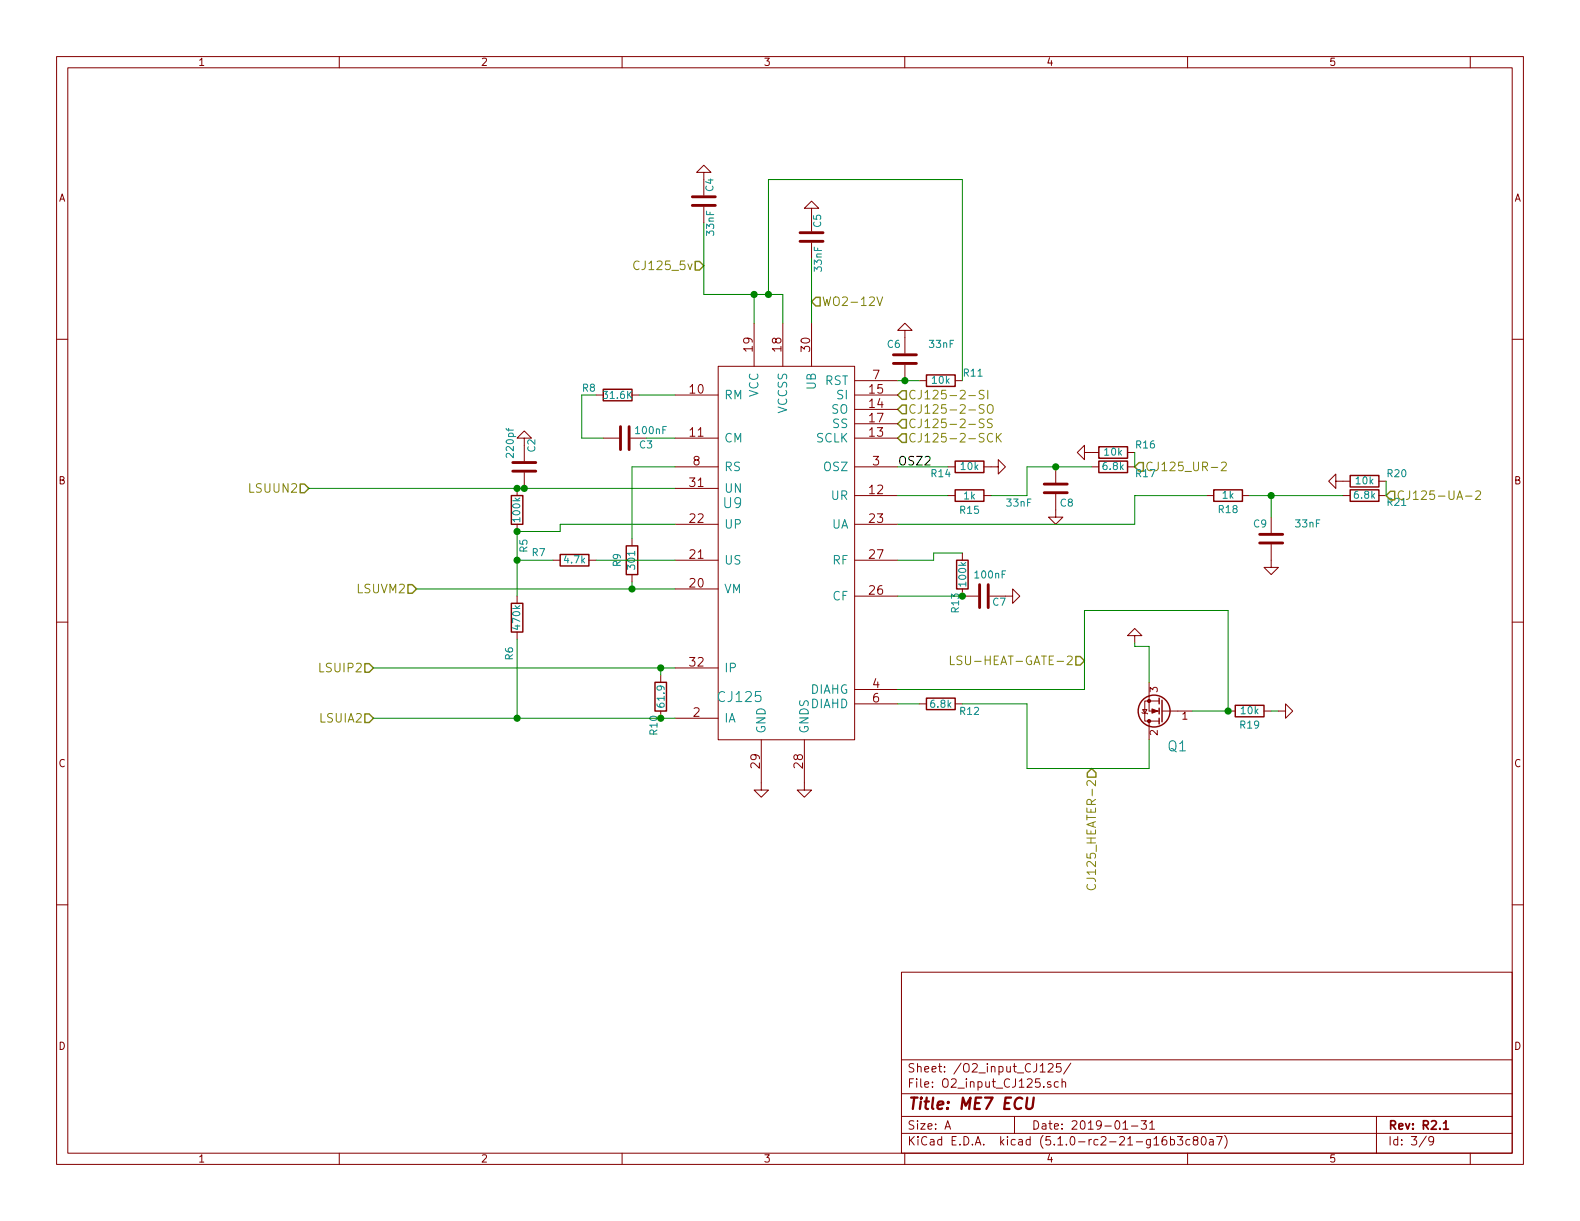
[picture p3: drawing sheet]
<svg xmlns="http://www.w3.org/2000/svg" width="279mm" height="216mm" viewBox="0 0 279 216" stroke-linecap="round" stroke-linejoin="round" font-family="sans-serif">
<g fill="none" stroke="#840000" stroke-width=".18">
<path d="M10 10h259.4v195.9h-259.4zM12 12h255.4v191.9h-255.4zM60 10v2M110 10v2M160 10v2M210 10v2M260 10v2M124.5 30.5h1.2l-1.2-1.3-1.3 1.3h1.3v4M124.5 36.6v2.8M143.5 36.8h1.3l-1.3-1.2-1.3 1.2h1.3v4.1M10 60h2M133.3 57.2v7.6"/>
<path d="M138.4 57.2v7.6M143.5 42.9v2.8M143.5 57.2v7.6M160 58.4h1.3l-1.3-1.2-1.3 1.2h1.3v4.1M267.4 60h2M92.7 77.5h1.3l-1.3-1.3-1.3 1.3h1.3v4M105.4 69.9h1.3M106.7 77.5h2.8M111.5 77.5h2.8M111.8 69.9h1.2M119.4 77.5h7.6M119.4 69.9h7.6"/>
<path d="M127 64.8h24.1v66h-24.1zM151.1 77.5h7.6M151.1 69.9h7.6M151.1 72.4h7.6M151.1 74.9h7.6M151.1 67.3h7.6M160 64.5v2.8M162.6 67.3h1.2M168.9 67.3h1.3M91.4 86.4v1.2M91.4 92.7v1.3M92.7 83.6v2.8"/>
<path d="M97.8 99.1h1.3M104.1 99.1h1.3M111.8 95.3v1.2M119.4 82.6h7.6M119.4 99.1h7.6M119.4 92.7h7.6M119.4 86.4h7.6M151.1 87.6h7.6M151.1 82.6h7.6M151.1 99.1h7.6M151.1 92.7h7.6M167.6 87.6h1.3"/>
<path d="M167.6 82.6h1.3M170.2 97.8v1.3M174 82.6h2.5v-1.3l1.3 1.3-1.3 1.2v-1.2M174 87.6h1.3M186.7 87.4v4h1.3l-1.3 1.3-1.3-1.3h1.3M186.7 82.6v2.7M191.8 80v1.3l-1.3-1.3 1.3-1.3v1.3h2.5M193 82.6h1.3M199.4 82.6h1.3M199.4 80h1.3M213.4 87.6h1.2M219.7 87.6h1.3"/>
<path d="M224.8 96.3v4h1.3l-1.3 1.3-1.3-1.3h1.3M224.8 91.4v2.8M236.2 85.1v1.3l-1.3-1.3 1.3-1.3v1.3h2.6M237.5 87.6h1.3M243.8 87.6h1.3M243.8 85.1h1.3M10 110h2M91.4 105.4v1.3M91.4 111.8v1.2M111.8 101.6v1.3M116.8 119.4v1.3M119.4 104.1h7.6"/>
<path d="M119.4 118.1h7.6M151.1 105.4h7.6M170.2 104.1v1.3h2.8M175 105.4h4.1v-1.3l1.2 1.3-1.2 1.3v-1.3M200.7 112.4h1.2l-1.2-1.3-1.3 1.3h1.3v1.3M267.4 110h2M116.8 125.7v1.3M119.4 127h7.6M134.6 130.8v8.9h1.3l-1.3 1.3-1.3-1.3h1.3M142.2 130.8v8.9h1.3l-1.3 1.3-1.2-1.3h1.2M151.1 124.5h7.6M151.1 121.9h7.6"/>
<path d="M162.6 124.5h1.2M168.9 124.5h1.3M201.9 126l.2 .1h.7l.1 .1M202.1 125.5h.7l-.4 .6zM203.2 120.7v5h1.8M203.2 127.5h1.8M203.2 127.5v3.3M205 124h-2.6v3.5h.8M205.5 125.7h5.3M217.2 125.7h1.2M223.5 125.7h1.3M226.1 125.7h1.2v-1.2l1.3 1.2-1.3 1.3v-1.3"/>
<path d="M10 160h2M267.4 160h2M159.4 171.9h108v32h-108zM159.4 197.4h108M159.4 193.4h108M159.4 187.4h108M167.1 199.7l.5-1.5 .5 1.5M167.2 199.2h.8M179.4 197.4v3M183.9 189.6h.9M185.4 188.2l.2-.1h.4l.2 .4-.9 1.1h.9M185.8 191.3a.37 .37 0 0 0-.6 .2l.1 .2 .5 .1 .1 .2-.3 .3-.4-.1"/>
<path d="M187.1 191.3h-.4l-.3 .2 .1 .6 .2 .2 .4-.1M187.6 188.1h-.7l-.1 .7 .2-.2 .5 .1 .2 .2-.1 .5-.2 .2-.6-.2M187.8 191.4l.1-.1a.37 .37 0 0 1 .5 .2v.8M187.8 190.8v1.5M189.4 188l-1.3 1.9M198.6 198.6l.4-.4v1.5M198.6 199.7h.8M200.1 199.1h1.1M201.8 198.2h.9l-.5 .6 .5 .1v.6l-.3 .2-.6-.2M203.3 198.6l.4-.4v1.5M203.3 199.7h.9M243.4 197.4v6.5"/>
<path d="M60 203.9v2M110 203.9v2M159.4 200.4h108M160 203.9v2M204.1 202.5h.8M206.2 201a.62 .62 0 0 0-.7 .6l.1 .7 .2 .2 .5-.2v-.5l-.1-.2-.4-.1-.3 .3M207 201.5h.4l.3 .3-.1 .5-.2 .2-.4-.1M207 201v1.5M208.2 201h.9l-.5 .5 .5 .2v.6l-.3 .2-.6-.2M210 203.9v2M210.4 201.5h-.4l-.3 .3 .1 .5 .2 .2 .4-.1M211.3 201.6l-.3-.1v-.4a.48 .48 0 0 1 .8 0l-.1 .4-.7 .3v.4l.3 .3h.3l.2-.3v-.4l-.2-.2"/>
<path d="M212.5 201.1l.3-.1a.8 .8 0 0 1 .5 .7 .8 .8 0 0 1-.5 .8l-.3-.2-.1-.4zM213.9 201.5h.6l.1 1M214.6 201.8l-.6 .1a.29 .29 0 0 0-.2 .3 .29 .29 0 0 0 .2 .3l.6-.1M215.1 201h1l-.6 1.5M216.6 200.8a1.71 1.71 0 0 1 0 2.2M252.2 200.9l-1.2 1.9M253.5 201.6l-.3 .3-.4-.1-.1-.2v-.4l.1-.2h.4l.2 .1a1.19 1.19 0 0 1-.2 1.3l-.4 .1M260 203.9v2"/>
</g>
<path d="M255.3 198.6l.4-.4v1.5M255.3 199.7h.8" fill="none" stroke="#840000" stroke-width=".3"/>
<path d="M181.7 194.1l-.2 1.6 .1 .3a.66 .66 0 0 0 1-.3l.2-1.6" fill="none" stroke="#840000" stroke-width=".41"/>
<g fill="none" stroke="#848400" stroke-width=".18">
<path d="M113 46.3a.62 .62 0 0 0-.7 0 .62 .62 0 0 0-.2 .7 .57 .57 0 0 0 .3 .6 .57 .57 0 0 0 .6-.1M155.1 52.5l.5 1.5 .5-1.5M171.3 70h1.2M174 71.6h-.6l-.2 .1v.4l.7 .3 .1 .4-.3 .3-.5-.1M174 74.2l-.6-.1-.2 .1v.5l.7 .3 .1 .3-.3 .3-.5-.1M174 69.1l-.6-.1-.2 .1v.5l.7 .3 .1 .3-.3 .3h-.5M174.7 71.8l.3-.2a.53 .53 0 0 1 .6 .5v.5a.51 .51 0 0 1-.8 .4 1.14 1.14 0 0 1-.1-1.2zM174.7 69v1.5M175.5 74.2l-.6-.1-.2 .1v.5l.6 .3 .2 .3-.3 .3-.6-.1M175.5 76.8a.62 .62 0 0 0-.7 0 .62 .62 0 0 0-.2 .7 .56 .56 0 0 0 .3 .6 .56 .56 0 0 0 .6-.1M176.2 76.6v1.6M176.4 77.3l.7 .9"/>
<path d="M177.1 76.6l-.9 .9M216 81.8l.6-.1 .2 .1 .1 .3-1 1.1h1M259.2 87.7h1.1M261 86.9l.5-.1 .2 .1 .1 .3-.9 1.1h.9M168.1 116v1.5h.7M170.1 116.1a.68 .68 0 0 0-.8 0v.5l.7 .3v.5a.62 .62 0 0 1-.8 0M192.3 156.4a.62 .62 0 0 0 0 .7 .62 .62 0 0 0 .8 .2 .56 .56 0 0 0 .6-.3 .56 .56 0 0 0-.1-.6"/>
</g>
<g fill="none" stroke="#848400" stroke-width=".25">
<path d="M122.9 46.2h.8l.8 .8-.8 .8h-.8zM144.3 52.6h.7v1.5h-.7l-.8-.8zM159.5 76.7h.8v1.5h-.8l-.8-.7zM159.5 71.6h.8v1.6h-.8l-.8-.8zM159.5 74.2h.8v1.5h-.8l-.8-.8zM159.5 69.1h.8v1.5h-.8l-.8-.7zM53.1 85.6h.7l.8 .8-.8 .7h-.7zM201.4 81.8h.8v1.5h-.8l-.7-.7zM245.9 86.9h.7v1.5h-.7l-.8-.8zM64.5 117.3h.8l.7 .8-.7 .8h-.8zM72.1 103.4h.8l.8 .7-.8 .8h-.8zM190.2 116.1h.8l.8 .7-.8 .8h-.8z"/>
<path d="M64.5 126.2h.8l.7 .8-.7 .8h-.8zM193 135.9l.8 .8v.7h-1.5v-.7z"/>
</g>
<g fill="none" stroke="#840000" stroke-width=".51">
<path d="M122.4 36.3h4.1M122.4 34.8h4.1M141.5 42.7h4M141.5 41.1h4M109.7 75.4v4.1M111.3 75.4v4.1M158 62.7h4.1M158 64.3h4.1M90.7 81.8h4M90.7 83.3h4M184.7 87.1h4M184.7 85.6h4"/>
<path d="M222.8 94.5h4M222.8 96h4M173.2 103.4v4M174.8 103.4v4"/>
</g>
<g fill="none" stroke="#840000" stroke-width=".25">
<path d="M106.7 68.8h5.1v2.1h-5.1zM163.8 66.3h5.1v2h-5.1zM194.3 79h5.1v2h-5.1zM90.4 87.6h2.1v5.1h-2.1zM99.1 98h5v2.1h-5zM110.7 96.5h2.1v5.1h-2.1zM168.9 86.6h5.1v2h-5.1zM168.9 81.5h5.1v2.1h-5.1zM169.2 99.1h2v5h-2zM194.3 81.5h5.1v2.1h-5.1zM214.6 86.6h5.1v2h-5.1zM238.8 86.6h5v2h-5z"/>
<path d="M238.8 84.1h5v2h-5zM90.4 106.7h2.1v5.1h-2.1zM115.8 120.7h2.1v5h-2.1zM163.8 123.4h5.1v2.1h-5.1zM205 123.4v1.1M205 125.2v1M205 127v1M205.5 123.8v3.8M218.4 124.7h5.1v2h-5.1z"/>
<circle cx="204.1" cy="125.7" r="2.82"/>
</g>
<g fill="none" stroke="#008400" stroke-width=".18">
<path d="M124.5 39.4v12.7h13.9v5.1M133.3 52.1v5.1M135.9 52.1v-20.3h34.3v35.5M143.5 45.7v11.5M102.9 69.9v7.6h3.8M113 69.9h6.4M114.3 77.5h5.1M158.7 67.3h3.9M54.6 86.4h64.8M91.4 99.1h6.4M105.4 99.1h14M119.4 82.6h-7.6v12.7"/>
<path d="M119.4 92.7h-20.3v1.3h-7.7v11.4M158.7 82.6h8.9M158.7 87.6h8.9M170.2 97.8h-5.1v1.3h-6.4M193 82.6h-11.4v5h-6.3M200.7 80v2.6M213.4 87.6h-12.7v5.1h-42M221 87.6h16.5M224.8 87.6v3.8M245.1 85.1v2.5M66 118.1h53.4M73.7 104.1h45.7"/>
<path d="M91.4 113v14M111.8 102.9v1.2M116.8 118.1v1.3M158.7 105.4h11.5M200.7 113.7v.6h2.5v6.4M66 127h53.4M158.7 121.9h33.1v-13.9h25.4v17.7h-6.4M158.7 124.5h3.9M170.2 124.5h11.4v11.4h21.6v-5.1M224.8 125.7h1.3"/>
</g>
<g fill="#840000" stroke="#840000" stroke-width=".18">
<path d="M203.7 125.3l1 .4-1 .4z"/>
<circle cx="203.2" cy="124" r=".28"/>
<circle cx="203.2" cy="127.5" r=".28"/>
</g>
<g fill="#008400" stroke="#008400" stroke-width=".25">
<circle cx="224.8" cy="87.6" r=".51"/>
<circle cx="133.4" cy="52.1" r=".51"/>
<circle cx="91.4" cy="94" r=".51"/>
<circle cx="91.4" cy="99.1" r=".51"/>
<circle cx="116.8" cy="127" r=".51"/>
<circle cx="186.7" cy="82.6" r=".51"/>
<circle cx="170.2" cy="105.4" r=".51"/>
<circle cx="111.8" cy="104.1" r=".51"/>
<circle cx="91.4" cy="127" r=".51"/>
<circle cx="116.8" cy="118.1" r=".51"/>
<circle cx="217.2" cy="125.7" r=".51"/>
<circle cx="135.9" cy="52.1" r=".51"/>
<circle cx="160" cy="67.3" r=".51"/>
<circle cx="91.4" cy="86.4" r=".51"/>
<circle cx="92.7" cy="86.4" r=".51"/>
</g>
<text font-size="2.8" fill="#840000" x="160.4" y="196.2">Title: ME7 ECU</text>
<g font-size="2.5" fill="#008484">
<text x="128" y="89.9">U9</text>
<text x="127.2" y="124.2">CJ125</text>
<text x="206.6" y="132.9">Q1</text>
</g>
<g font-size="2.1" fill="#848400">
<text x="112.9" y="47.8">CJ125_5v</text>
<text x="145.3" y="54.1">WO2-12V</text>
<text x="160.5" y="70.6">CJ125-2-SI</text>
<text x="160.5" y="73.2">CJ125-2-SO</text>
<text x="160.5" y="75.7">CJ125-2-SS</text>
<text x="160.5" y="78.2">CJ125-2-SCK</text>
<text x="202.4" y="83.3">CJ125_UR-2</text>
<text x="44.3" y="87.1">LSUUN2</text>
<text x="246.9" y="88.4">CJ125-UA-2</text>
<text x="63.3" y="104.9">LSUVM2</text>
<text x="56.8" y="118.9">LSUIP2</text>
<text x="170.8" y="117.6">LSU-HEAT-GATE-2</text>
<text x="56.7" y="127.8">LSUIA2</text>
<text x="193.8" y="155.7" transform="rotate(-90 193.8 155.7)">CJ125_HEATER-2</text>
</g>
<g font-size="2.1" fill="#840000">
<text x="133.1" y="62.1" transform="rotate(-90 133.1 62.1)">19</text>
<text x="138.2" y="62.1" transform="rotate(-90 138.2 62.1)">18</text>
<text x="143.3" y="62.1" transform="rotate(-90 143.3 62.1)">30</text>
<text x="122" y="69.6">10</text>
<text x="153.8" y="69.6">15</text>
<text x="154.4" y="67.1">7</text>
<text x="122" y="77.2">11</text>
<text x="153.8" y="77.2">13</text>
<text x="153.8" y="72.1">14</text>
<text x="153.8" y="74.7">17</text>
<text x="122.6" y="82.3">8</text>
<text x="154.4" y="82.3">3</text>
<text x="122" y="86.1">31</text>
<text x="153.8" y="87.4">12</text>
<text x="122" y="92.5">22</text>
<text x="153.8" y="92.5">23</text>
<text x="122" y="98.8">21</text>
<text x="153.8" y="98.8">27</text>
<text x="122" y="103.9">20</text>
<text x="153.8" y="105.2">26</text>
<text x="122" y="117.9">32</text>
<text x="154.4" y="121.7">4</text>
<text x="154.4" y="124.2">6</text>
<text x="122.6" y="126.7">2</text>
<text x="134.4" y="135.8" transform="rotate(-90 134.4 135.8)">29</text>
<text x="142" y="135.8" transform="rotate(-90 142 135.8)">28</text>
<text x="160.4" y="189.6">Sheet: /O2_input_CJ125/</text>
<text x="160.4" y="192.3">File: O2_input_CJ125.sch</text>
<text x="160.4" y="202.5">KiCad E.D.A. kicad (5.1.0-rc2-21-g16b3c80a7)</text>
<text x="160.4" y="199.7">Size: A</text>
<text x="182.4" y="199.7">Date: 2019-01-31</text>
<text x="245.4" y="199.7">Rev: R2.1</text>
<text x="245.4" y="202.5">Id: 3/9</text>
</g>
<g font-size="2.1" fill="#008484">
<text x="128" y="70.6">RM</text>
<text x="134.1" y="70.3" transform="rotate(-90 134.1 70.3)">VCC</text>
<text x="144.3" y="68.9" transform="rotate(-90 144.3 68.9)">UB</text>
<text x="145.9" y="68.1">RST</text>
<text x="148.1" y="70.6">SI</text>
<text x="139.2" y="73.1" transform="rotate(-90 139.2 73.1)">VCCSS</text>
<text x="147" y="73.2">SO</text>
<text x="147.3" y="75.7">SS</text>
<text x="128" y="78.2">CM</text>
<text x="128" y="83.3">RS</text>
<text x="144.3" y="78.2">SCLK</text>
<text x="145.7" y="83.3">OSZ</text>
<text x="128" y="87.1">UN</text>
<text x="147" y="88.4">UR</text>
<text x="128" y="93.5">UP</text>
<text x="147" y="93.5">UA</text>
<text x="128" y="99.8">US</text>
<text x="147.3" y="99.8">RF</text>
<text x="128" y="104.9">VM</text>
<text x="147.3" y="106.2">CF</text>
<text x="128" y="118.9">IP</text>
<text x="143.3" y="122.7">DIAHG</text>
<text x="143.4" y="125.2">DIAHD</text>
<text x="128" y="127.8">IA</text>
<text x="135.4" y="129.8" transform="rotate(-90 135.4 129.8)">GND</text>
<text x="143" y="129.8" transform="rotate(-90 143 129.8)">GNDS</text>
</g>
<text font-size="2.1" x="158.7" y="82.3">OSZ2</text>
<g font-size="1.8" fill="#840000">
<text x="35" y="11.6">1</text>
<text x="85" y="11.6">2</text>
<text x="135" y="11.6">3</text>
<text x="185" y="11.6">4</text>
<text x="235" y="11.6">5</text>
<text x="10.4" y="35.6">A</text>
<text x="267.8" y="35.6">A</text>
<text x="10.4" y="85.6">B</text>
<text x="267.8" y="85.6">B</text>
<text x="204.7" y="122.4" transform="rotate(-90 204.7 122.4)">3</text>
<text x="204.7" y="130" transform="rotate(-90 204.7 130)">2</text>
<text x="209.1" y="127.3">1</text>
<text x="10.4" y="135.6">C</text>
<text x="267.8" y="135.6">C</text>
<text x="10.4" y="185.6">D</text>
<text x="267.8" y="185.6">D</text>
<text x="35" y="205.5">1</text>
<text x="85" y="205.5">2</text>
<text x="135" y="205.5">3</text>
<text x="185" y="205.5">4</text>
<text x="235" y="205.5">5</text>
</g>
<g font-size="1.8" fill="#008484">
<text x="126.2" y="33.8" transform="rotate(-90 126.2 33.8)">C4</text>
<text x="126.3" y="41.6" transform="rotate(-90 126.3 41.6)">33nF</text>
<text x="145.2" y="40.2" transform="rotate(-90 145.2 40.2)">C5</text>
<text x="145.3" y="47.9" transform="rotate(-90 145.3 47.9)">33nF</text>
<text x="156.9" y="61.5">C6</text>
<text x="164.4" y="61.5">33nF</text>
<text x="106.9" y="70.5">31.6K</text>
<text x="164.9" y="67.9">10k</text>
<text x="170.5" y="66.6">R11</text>
<text x="112.5" y="76.8">100nF</text>
<text x="90.9" y="80.7" transform="rotate(-90 90.9 80.7)">220pf</text>
<text x="94.7" y="79.9" transform="rotate(-90 94.7 79.9)">C2</text>
<text x="113.1" y="79.3">C3</text>
<text x="170" y="83.1">10k</text>
<text x="195.1" y="83.1">6.8k</text>
<text x="195.4" y="80.6">10k</text>
<text x="200.9" y="79.3">R16</text>
<text x="164.7" y="84.4">R14</text>
<text x="170.5" y="88.3">1k</text>
<text x="178.1" y="89.6">33nF</text>
<text x="187.5" y="89.6">C8</text>
<text x="200.9" y="84.4">R17</text>
<text x="216.2" y="88.2">1k</text>
<text x="239.6" y="88.2">6.8k</text>
<text x="239.8" y="85.6">10k</text>
<text x="245.4" y="89.5">R21</text>
<text x="245.4" y="84.4">R20</text>
<text x="92" y="92.1" transform="rotate(-90 92 92.1)">100k</text>
<text x="169.8" y="90.9">R15</text>
<text x="215.5" y="90.7">R18</text>
<text x="221.7" y="93.3">C9</text>
<text x="229.2" y="93.3">33nF</text>
<text x="93.3" y="97.6" transform="rotate(-90 93.3 97.6)">R5</text>
<text x="94.1" y="98.3">R7</text>
<text x="99.9" y="99.6">4.7k</text>
<text x="109.8" y="100.2" transform="rotate(-90 109.8 100.2)">R9</text>
<text x="112.3" y="100.5" transform="rotate(-90 112.3 100.5)">301</text>
<text x="170.9" y="103.5" transform="rotate(-90 170.9 103.5)">100k</text>
<text x="172.5" y="102.3">100nF</text>
<text x="175.6" y="107.1">C7</text>
<text x="92" y="111.2" transform="rotate(-90 92 111.2)">470k</text>
<text x="169.6" y="108.3" transform="rotate(-90 169.6 108.3)">R13</text>
<text x="90.7" y="116.7" transform="rotate(-90 90.7 116.7)">R6</text>
<text x="117.5" y="124.9" transform="rotate(-90 117.5 124.9)">61.9</text>
<text x="164.6" y="125.1">6.8k</text>
<text x="116.3" y="129.9" transform="rotate(-90 116.3 129.9)">R10</text>
<text x="169.8" y="126.4">R12</text>
<text x="219.4" y="128.8">R19</text>
<text x="219.5" y="126.3">10k</text>
</g>
<text font-size="1.8" fill="#008400" x="103" y="69.3">R8</text>
</svg>
